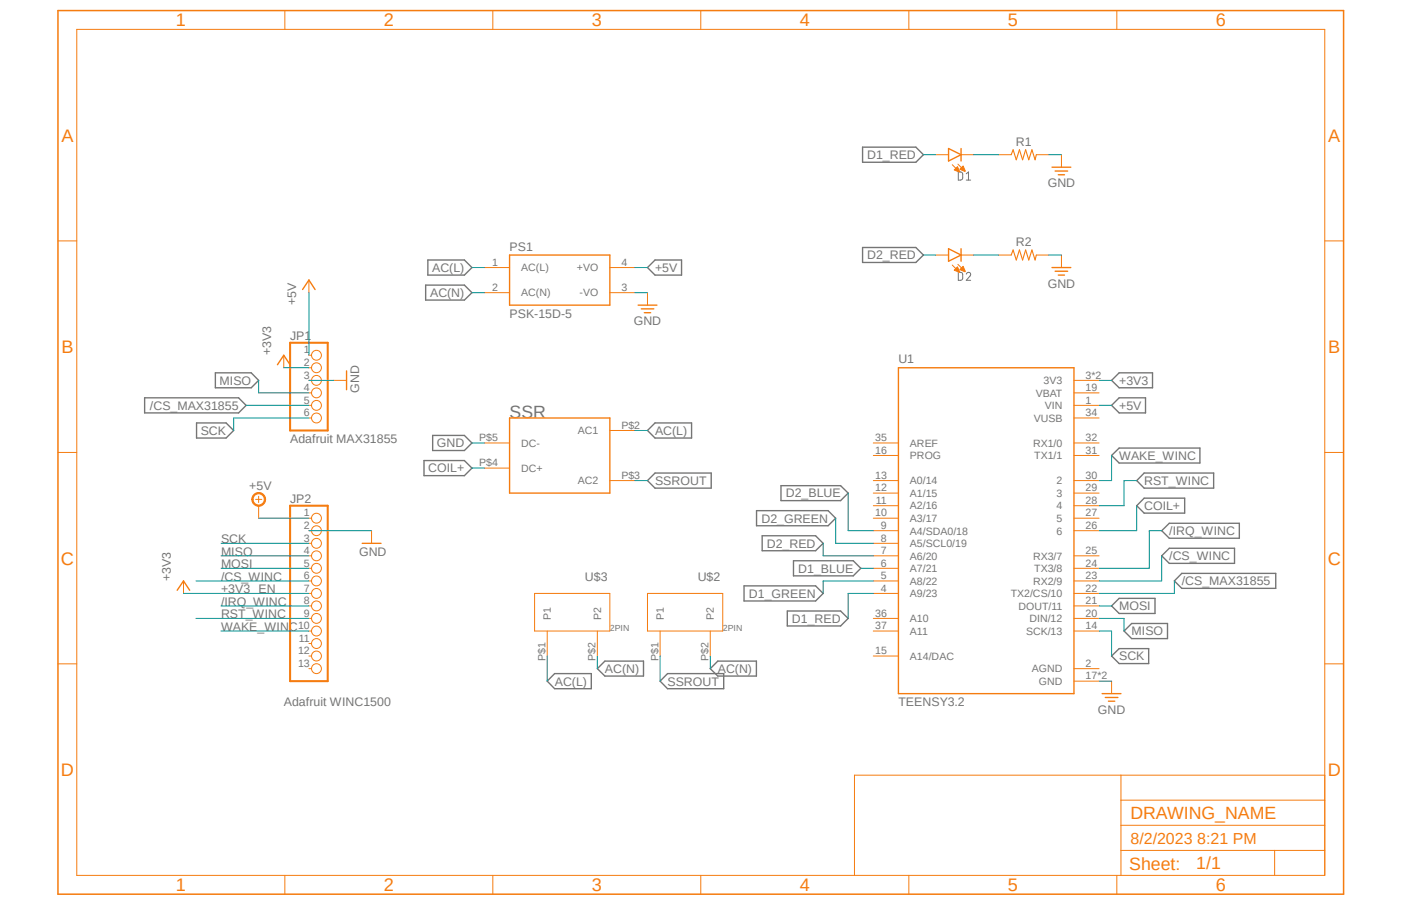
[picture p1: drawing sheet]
<svg xmlns="http://www.w3.org/2000/svg" width="432mm" height="279mm" viewBox="0 0 432 279" stroke-linecap="round" stroke-linejoin="round" font-family="sans-serif">
<path d="M17.1 2.8l397.6 273.8M414.7 2.8l-397.6 273.8" fill="none" stroke="#fff" stroke-width=".31"/>
<path d="M295.4 53l.9 .1 .4 .4v1.6l-.7 .4h-.6zM297.8 55.5h1.4M297.8 53.6l.7-.6v2.5M295.4 84h.6a.6 .6 0 0 1 .7 .7l-.2 1.5-1.1 .2zM297.8 84.5a.68 .68 0 0 1 1-.5 .68 .68 0 0 1 .2 1.1l-1.2 1.3h1.4" fill="none" stroke="#757575" stroke-width=".31"/>
<g fill="none" stroke="#757575" stroke-width=".42">
<path d="M265.9 45.4h16.4l2.3 2.3-2.3 2.3h-16.4zM265.9 76.3h16.4l2.3 2.4-2.3 2.2h-16.4zM131.2 87.9h11.9l2.4 2.4-2.4 2.2h-11.9zM131.9 80.2h11.2l2.4 2.3-2.4 2.3h-11.2zM199.6 82.5l2.3-2.3h8.2v4.6h-8.2zM66.4 115h11l2.3 2.3-2.3 2.3h-11zM342.6 117.3l2.3-2.3h10.3v4.6h-10.3zM44.6 122.7h28.9l2.4 2.3-2.4 2.3h-28.9zM60.6 130.4h9.1l2.3 2.4-2.3 2.3h-9.1zM133.3 134.3h9.8l2.4 2.3-2.4 2.3h-9.8zM201.9 130.4h11.2v4.7h-11.2l-2.3-2.3zM342.6 125l2.3-2.3h8.2v4.6h-8.2z"/>
<path d="M130.7 142h12.4l2.4 2.4-2.4 2.3h-12.4zM201.9 145.9h17.3v4.6h-17.3l-2.3-2.3zM233.2 157.5h22l2.4 2.3-2.4 2.3h-22zM240.7 149.8h18.4l2.3 2.3-2.3 2.3h-18.4zM342.6 140.5l2.3-2.3h24.9v4.6h-24.9zM352.6 153.6h12.5v4.6h-12.5l-2.2-2.2zM352.6 145.9h21.5v4.6h-21.5l-2.2-2.3zM234.9 165.2h16.5l2.3 2.4-2.3 2.2h-16.5zM244.6 172.9h18.4l2.3 2.4-2.3 2.3h-18.4zM358.1 163.7l2.3-2.3h21.6v4.6h-21.6zM360.4 169.1h20.1v4.6h-20.1l-2.3-2.3zM364.2 176.8h29v4.6h-29l-2.3-2.2z"/>
<path d="M229.3 180.7h22.1l2.3 2.3-2.3 2.3h-22.1zM242.7 188.4h16.4l2.3 2.3-2.3 2.3h-16.4zM342.6 186.9l2.3-2.4h11.1v4.7h-11.1zM346.5 194.6l2.3-2.3h11v4.6h-11zM170.9 207.7h11.3v4.7h-11.3l-2.2-2.3zM184.1 206.2l2.3-2.3h11.9v4.6h-11.9zM205.7 207.7h17.4v4.7h-17.4l-2.2-2.3zM221.2 203.9h11.9v4.6h-11.9l-2.3-2.3zM342.6 202.3l2.3-2.3h9.1v4.6h-9.1z"/>
</g>
<path d="M157.1 78.7h30.9v15.4h-30.9zM276.9 113.4h54.1v100.5h-54.1zM157.1 128.9h30.9v23.2h-30.9z" fill="none" stroke="#f57c10" stroke-width=".42"/>
<g fill="none" stroke="#f57c10" stroke-width=".31">
<path d="M307.8 47.7h3.9M319.4 47.7h3.9M149.3 90.3h7.8M149.3 82.5h7.8M188 90.3h7.7M188 82.5h7.7M331 117.3h7.8M149.3 136.6h7.8M188 132.8h7.7M269.2 136.6h7.7M331 136.6h7.8M331 121.2h7.8"/>
<path d="M331 125h7.8M331 128.9h7.8M78.8 154h1.9M79.7 153v2M95.2 159.8h.9M149.3 144.4h7.8M188 148.2h7.7M269.2 148.2h7.7M269.2 152.1h7.7M269.2 156h7.7M269.2 159.8h7.7M269.2 140.5h7.7"/>
<path d="M331 148.2h7.8M331 152.1h7.8M331 156h7.8M331 159.8h7.8M331 140.5h7.8M95.2 163.7h.9M95.2 167.6h.9M95.2 171.4h.9M95.2 175.3h.9M95.2 179.2h.9M269.2 163.7h7.7M269.2 167.6h7.7"/>
<path d="M269.2 171.4h7.7M269.2 175.3h7.7M269.2 179.2h7.7M331 163.7h7.8M331 171.4h7.8M331 175.3h7.8M331 179.2h7.8M95.2 183h.9M95.2 186.9h.9M95.2 190.7h.9M95.2 194.6h.9M95.2 198.5h.9"/>
<path d="M269.2 183h7.7M269.2 190.7h7.7M269.2 194.6h7.7M331 183h7.8M331 186.9h7.8M331 190.7h7.8M331 194.6h7.8M95.2 206.2h.9M95.2 202.3h.9M269.2 202.3h7.7M331 210.1h7.8M331 206.2h7.8"/>
<circle cx="97.5" cy="159.8" r="1.53"/>
<circle cx="97.5" cy="175.3" r="1.53"/>
<circle cx="97.5" cy="167.6" r="1.53"/>
<circle cx="97.5" cy="163.7" r="1.53"/>
<circle cx="97.5" cy="171.4" r="1.53"/>
<circle cx="97.5" cy="179.2" r="1.53"/>
<circle cx="97.5" cy="194.6" r="1.53"/>
<circle cx="97.5" cy="190.7" r="1.53"/>
<circle cx="97.5" cy="183" r="1.53"/>
<circle cx="97.5" cy="186.9" r="1.53"/>
<circle cx="97.5" cy="198.5" r="1.53"/>
<circle cx="97.5" cy="202.3" r="1.53"/>
<circle cx="97.5" cy="206.2" r="1.53"/>
</g>
<path d="M311.7 47.7l.6-1.5 .9 3.1 1-3.1 1 3.1 .9-3.1 1 3.1 1-3.1 .9 3.1 .4-1.6" fill="none" stroke="#f57c10" stroke-width=".34"/>
<path d="M89.4 156h11.6v54.1h-11.6z" fill="none" stroke="#f57c10" stroke-width=".64"/>
<path d="M78.4 152.4a2.13 2.13 0 0 1 3.2 .7 2.13 2.13 0 0 1-1.4 3 2.13 2.13 0 0 1-2.6-2.1h.4a1.75 1.75 0 0 1 2.4-1.6 1.75 1.75 0 0 1 .5 2.9 1.75 1.75 0 0 1-2.8-.8l-.1-.5h-.4l.3-1.1z" fill-rule="evenodd" fill="#f57c10"/>
<g fill="none" stroke="#f57c10" stroke-width=".31">
<path d="M23.7 9.1h384.6v260.9h-384.6zM87.8 3.3v5.8M151.9 3.3v5.8M216 3.3v5.8M280.1 3.3v5.8M344.2 3.3v5.8M288.5 47.7h3.9M293.5 50.8l2.1 2.1M295.2 50.6l2.2 2.1M296.2 47.7h3.9M327.2 47.7v3.9M17.9 74.3h5.8"/>
<path d="M307.8 78.7h3.9M319.4 78.7h3.9M327.2 78.7v3.8M408.3 74.3h5.8M95.2 86.4v3.9M199.6 90.3v3.8M87.5 109.6v3.8M95.2 117.3h.9M95.2 109.6h.9M95.2 113.4h.9M102.9 117.3h3.9M17.9 139.5h5.8"/>
<path d="M95.2 121.2h.9M95.2 125h.9M95.2 128.9h.9M408.3 139.5h5.8M78.4 152.4a2.13 2.13 0 0 1 3.2 .7 2.13 2.13 0 0 1-1.4 3 2.13 2.13 0 0 1-2.6-2.1h.4a1.75 1.75 0 0 1 2.4-1.6 1.75 1.75 0 0 1 .5 2.9 1.75 1.75 0 0 1-2.8-.8l-.1-.5h-.4l.3-1.1zM79.7 156v3.8M56.6 179.2v3.8M114.5 163.7v3.9M164.8 183h23.2v11.6h-23.2zM168.7 194.6v7.7M184.1 194.6v7.7M199.6 183h23.2v11.6h-23.2z"/>
<path d="M203.5 194.6v7.7M218.9 194.6v7.7M17.9 204.7h5.8M342.6 210.1v3.8M408.3 204.7h5.8M345.5 239.1v30.9M408.3 239.1h-144.9v30.9M345.5 254.5h62.8M345.5 246.8h62.8M87.8 270v5.8M151.9 270v5.8M216 270v5.8"/>
<path d="M280.1 270v5.8M344.2 270v5.8M345.5 262.3h62.8M392.9 262.3v7.7"/>
<circle cx="97.5" cy="117.3" r="1.53"/>
<circle cx="97.5" cy="109.6" r="1.53"/>
<circle cx="97.5" cy="113.4" r="1.53"/>
<circle cx="97.5" cy="121.2" r="1.53"/>
<circle cx="97.5" cy="125" r="1.53"/>
<circle cx="97.5" cy="128.9" r="1.53"/>
</g>
<g fill="none" stroke="#f57c10" stroke-width=".42">
<path d="M292.4 45.8l3.8 1.9-3.8 2zM296.2 45.8v3.9M324.2 51.6h5.8M325.2 52.7h3.9M326.2 53.9h1.9M93.3 89.3l1.9-2.9 1.9 2.9M196.7 94.1h5.8M197.7 95.2h3.8M198.6 96.4h1.9M324.2 82.5h5.8M325.2 83.7h3.9M326.2 84.8h1.9"/>
<path d="M85.5 112.5l2-2.9 1.9 2.9M106.8 114.4v5.8M111.6 167.6h5.8M54.6 182l2-2.8 1.9 2.8M339.7 213.9h5.8M340.7 215.1h3.9M341.6 216.2h2"/>
</g>
<path d="M311.7 78.7l.6-1.6 .9 3.1 1-3.1 1 3.1 .9-3.1 1 3.1 1-3.1 .9 3.1 .4-1.5" fill="none" stroke="#f57c10" stroke-width=".34"/>
<path d="M89.4 105.7h11.6v27.1h-11.6z" fill="none" stroke="#f57c10" stroke-width=".64"/>
<path d="M17.9 3.3h396.2v272.5h-396.2z" fill="none" stroke="#f57c10" stroke-width=".47"/>
<path d="M295.1 51.4l.7 1.6-.1 .1-1.6-.7z" fill-rule="evenodd" fill="#f57c10"/>
<path d="M295.1 51.4l.7 1.6-.1 .1-1.6-.7z" fill="none" stroke="#f57c10" stroke-width=".31"/>
<path d="M295.8 52.2l1-1 .7 1.5-.1 .2z" fill-rule="evenodd" fill="#f57c10"/>
<path d="M295.8 52.2l1-1 .7 1.5-.1 .2zM288.5 78.7h3.9M296.2 78.7h3.9M293.5 81.7l2.1 2.2M295.2 81.5l2.2 2.2" fill="none" stroke="#f57c10" stroke-width=".31"/>
<path d="M292.4 76.7l3.8 2-3.8 1.9zM296.2 76.7v3.9" fill="none" stroke="#f57c10" stroke-width=".42"/>
<path d="M295.1 82.3l.7 1.6-.1 .1-1.6-.7z" fill-rule="evenodd" fill="#f57c10"/>
<path d="M295.1 82.3l.7 1.6-.1 .1-1.6-.7z" fill="none" stroke="#f57c10" stroke-width=".31"/>
<path d="M295.8 83.1l1-1 .7 1.6-.1 .1z" fill-rule="evenodd" fill="#f57c10"/>
<path d="M295.8 83.1l1-1 .7 1.6-.1 .1z" fill="none" stroke="#f57c10" stroke-width=".31"/>
<g fill="none" stroke="#009292" stroke-width=".31">
<path d="M284.6 47.7h3.9M300.1 47.7h7.7M323.3 47.7h3.9M284.6 78.7h3.9M300.1 78.7h7.7M323.3 78.7h3.9M95.2 90.3v19.3M145.5 90.3h3.8M145.5 82.5h3.8M195.7 90.3h3.9M195.7 82.5h3.9M79.7 117.3v3.9h15.5"/>
<path d="M87.5 113.4h7.7M95.2 117.3h7.7M338.8 117.3h3.8M75.9 125h19.3M95.2 128.9h-23.2v3.9M145.5 136.6h3.8M195.7 132.8h3.9M338.8 125h3.8M79.7 159.8h15.5M145.5 144.4h3.8M195.7 148.2h3.9M257.6 159.8v7.8h11.6"/>
<path d="M261.4 152.1v11.6h7.8M342.6 140.5v7.7h-3.8M350.4 156v7.7h-11.6M350.4 148.2h-3.9v7.8h-7.7M60.4 179.2h34.8M68.1 175.3h27.1M68.1 171.4h27.1M68.1 167.6h27.1M95.2 163.7h19.3M253.7 167.6v3.8h15.5M265.3 175.3h3.9M269.2 179.2h-15.5v3.8"/>
<path d="M358.1 163.7h-3.9v11.6h-15.4M358.1 171.4v7.8h-19.3M361.9 179.2v3.8h-23.1M56.6 183h38.6M60.4 190.7h34.8M68.1 186.9h27.1M68.1 194.6h27.1M269.2 183h-7.8v7.7M338.8 186.9h3.8M338.8 190.7h7.7v3.9M338.8 194.6h3.8v7.7M168.7 202.3v7.8"/>
<path d="M184.1 202.3v3.9M203.5 202.3v7.8M218.9 202.3v3.9M338.8 210.1h3.8"/>
</g>
<g font-size="5.6" fill="#f57c10">
<text x="54.2" y="8.2">1</text>
<text x="118.3" y="8.2">2</text>
<text x="182.4" y="8.2">3</text>
<text x="246.5" y="8.2">4</text>
<text x="310.6" y="8.2">5</text>
<text x="374.7" y="8.2">6</text>
<text x="18.9" y="43.7">A</text>
<text x="409.4" y="43.7">A</text>
<text x="18.9" y="108.9">B</text>
<text x="409.4" y="108.9">B</text>
<text x="18.8" y="174.1">C</text>
<text x="409.2" y="174.1">C</text>
<text x="18.8" y="239.4">D</text>
<text x="409.2" y="239.4">D</text>
<text x="54.2" y="274.9">1</text>
<text x="118.3" y="274.9">2</text>
<text x="182.4" y="274.9">3</text>
<text x="246.5" y="274.9">4</text>
<text x="310.6" y="274.9">5</text>
<text x="374.7" y="274.9">6</text>
</g>
<text font-size="5.5" fill="#757575" x="157.1" y="128.9">SSR</text>
<g font-size="5.5" fill="#f57c10">
<text x="348.4" y="252.6">DRAWING_NAME</text>
<text x="348" y="268.2">Sheet:</text>
<text x="368.7" y="268.1">1/1</text>
</g>
<text font-size="4.9" fill="#f57c10" x="348.4" y="260.3">8/2/2023 8:21 PM</text>
<g font-size="3.8" fill="#757575">
<text x="313.1" y="44.9">R1</text>
<text x="267.2" y="49.1">D1_RED</text>
<text x="322.9" y="57.8">GND</text>
<text x="157.1" y="77.5">PS1</text>
<text x="313.1" y="75.8">R2</text>
<text x="133.2" y="83.9">AC(L)</text>
<text x="201.9" y="83.9">+5V</text>
<text x="267.2" y="80">D2_RED</text>
<text x="322.9" y="88.7">GND</text>
<text x="91.3" y="94.1" transform="rotate(-90 91.3 94.1)">+5V</text>
<text x="132.5" y="91.6">AC(N)</text>
<text x="157.1" y="98">PSK-15D-5</text>
<text x="195.3" y="100.3">GND</text>
<text x="89.4" y="104.7">JP1</text>
<text x="83.6" y="109.6" transform="rotate(-90 83.6 109.6)">+3V3</text>
<text x="276.9" y="112.1">U1</text>
<text x="67.7" y="118.7">MISO</text>
<text x="344.9" y="118.7">+3V3</text>
<text x="110.7" y="121.2" transform="rotate(-90 110.7 121.2)">GND</text>
<text x="46.2" y="126.4">/CS_MAX31855</text>
<text x="344.9" y="126.4">+5V</text>
<text x="61.8" y="134.1">SCK</text>
<text x="89.4" y="136.6">Adafruit MAX31855</text>
<text x="134.7" y="138">GND</text>
<text x="201.9" y="134.1">AC(L)</text>
<text x="344.9" y="141.8">WAKE_WINC</text>
<text x="132" y="145.7">COIL+</text>
<text x="201.9" y="149.6">SSROUT</text>
<text x="352.6" y="149.6">RST_WINC</text>
<text x="76.8" y="151.1">+5V</text>
<text x="89.4" y="155">JP2</text>
<text x="242.2" y="153.4">D2_BLUE</text>
<text x="234.7" y="161.2">D2_GREEN</text>
<text x="352.6" y="157.3">COIL+</text>
<text x="68.1" y="167.6">SCK</text>
<text x="360.4" y="165">/IRQ_WINC</text>
<text x="68.1" y="171.4">MISO</text>
<text x="110.7" y="171.4">GND</text>
<text x="236.3" y="168.9">D2_RED</text>
<text x="360.4" y="172.8">/CS_WINC</text>
<text x="52.7" y="179.2" transform="rotate(-90 52.7 179.2)">+3V3</text>
<text x="68.1" y="179.2">/CS_WINC</text>
<text x="68.1" y="175.3">MOSI</text>
<text x="180.3" y="179.2">U$3</text>
<text x="215.1" y="179.2">U$2</text>
<text x="246" y="176.6">D1_BLUE</text>
<text x="68.1" y="183">+3V3 EN</text>
<text x="230.8" y="184.4">D1_GREEN</text>
<text x="364.2" y="180.5">/CS_MAX31855</text>
<text x="68.1" y="186.9">/IRQ_WINC</text>
<text x="68.1" y="190.7">RST_WINC</text>
<text x="344.9" y="188.2">MOSI</text>
<text x="68.1" y="194.6">WAKE_WINC</text>
<text x="244.1" y="192.1">D1_RED</text>
<text x="348.8" y="196">MISO</text>
<text x="344.9" y="203.7">SCK</text>
<text x="186.4" y="207.6">AC(N)</text>
<text x="221.2" y="207.6">AC(N)</text>
<text x="171" y="211.4">AC(L)</text>
<text x="205.7" y="211.4">SSROUT</text>
<text x="87.5" y="217.8">Adafruit WINC1500</text>
<text x="276.9" y="217.8">TEENSY3.2</text>
<text x="338.4" y="220.1">GND</text>
</g>
<g font-size="3.3" fill="#757575">
<text x="151.7" y="82">1</text>
<text x="160.6" y="83.7">AC(L)</text>
<text x="177.8" y="83.7">+VO</text>
<text x="191.5" y="82">4</text>
<text x="151.7" y="89.7">2</text>
<text x="191.5" y="89.7">3</text>
<text x="160.6" y="91.4">AC(N)</text>
<text x="178.6" y="91.4">-VO</text>
<text x="93.7" y="109">1</text>
<text x="93.7" y="112.9">2</text>
<text x="93.7" y="116.8">3</text>
<text x="321.7" y="118.5">3V3</text>
<text x="334.6" y="116.8">3*2</text>
<text x="93.7" y="120.6">4</text>
<text x="93.7" y="124.5">5</text>
<text x="319.2" y="122.3">VBAT</text>
<text x="334.6" y="120.6">19</text>
<text x="334.6" y="124.5">1</text>
<text x="93.7" y="128.4">6</text>
<text x="318.6" y="130">VUSB</text>
<text x="322" y="126.2">VIN</text>
<text x="334.6" y="128.4">34</text>
<text x="147.7" y="136.1">P$5</text>
<text x="160.6" y="137.8">DC-</text>
<text x="178.1" y="133.9">AC1</text>
<text x="191.5" y="132.2">P$2</text>
<text x="269.7" y="136.1">35</text>
<text x="280.5" y="137.8">AREF</text>
<text x="318.4" y="137.8">RX1/0</text>
<text x="334.6" y="136.1">32</text>
<text x="147.7" y="143.8">P$4</text>
<text x="269.7" y="140">16</text>
<text x="280.5" y="141.6">PROG</text>
<text x="318.8" y="141.6">TX1/1</text>
<text x="334.6" y="140">31</text>
<text x="160.6" y="145.5">DC+</text>
<text x="178.1" y="149.4">AC2</text>
<text x="191.5" y="147.7">P$3</text>
<text x="269.7" y="147.7">13</text>
<text x="280.5" y="149.4">A0/14</text>
<text x="325.6" y="149.4">2</text>
<text x="334.6" y="147.7">30</text>
<text x="269.7" y="151.6">12</text>
<text x="270" y="155.4">11</text>
<text x="280.5" y="153.2">A1/15</text>
<text x="325.6" y="153.2">3</text>
<text x="334.6" y="155.4">28</text>
<text x="334.6" y="151.6">29</text>
<text x="93.7" y="159.3">1</text>
<text x="269.7" y="159.3">10</text>
<text x="280.5" y="157.1">A2/16</text>
<text x="280.5" y="161">A3/17</text>
<text x="325.6" y="161">5</text>
<text x="325.6" y="157.1">4</text>
<text x="334.6" y="159.3">27</text>
<text x="93.7" y="163.2">2</text>
<text x="93.7" y="167">3</text>
<text x="271.5" y="163.2">9</text>
<text x="271.5" y="167">8</text>
<text x="280.5" y="164.8">A4/SDA0/18</text>
<text x="325.6" y="164.8">6</text>
<text x="334.6" y="163.2">26</text>
<text x="93.7" y="170.9">4</text>
<text x="271.5" y="170.9">7</text>
<text x="280.5" y="168.7">A5/SCL0/19</text>
<text x="280.5" y="172.6">A6/20</text>
<text x="318.4" y="172.6">RX3/7</text>
<text x="334.6" y="170.9">25</text>
<text x="93.7" y="174.7">5</text>
<text x="93.7" y="178.6">6</text>
<text x="271.5" y="174.7">6</text>
<text x="271.5" y="178.6">5</text>
<text x="280.5" y="176.4">A7/21</text>
<text x="318.8" y="176.4">TX3/8</text>
<text x="334.6" y="174.7">24</text>
<text x="334.6" y="178.6">23</text>
<text x="93.7" y="182.5">7</text>
<text x="271.5" y="182.5">4</text>
<text x="280.5" y="180.3">A8/22</text>
<text x="280.5" y="184.2">A9/23</text>
<text x="311.5" y="184.2">TX2/CS/10</text>
<text x="318.4" y="180.3">RX2/9</text>
<text x="334.6" y="182.5">22</text>
<text x="93.7" y="186.3">8</text>
<text x="93.7" y="190.2">9</text>
<text x="169.8" y="191.1" transform="rotate(-90 169.8 191.1)">P1</text>
<text x="185.3" y="191.1" transform="rotate(-90 185.3 191.1)">P2</text>
<text x="204.6" y="191.1" transform="rotate(-90 204.6 191.1)">P1</text>
<text x="220.1" y="191.1" transform="rotate(-90 220.1 191.1)">P2</text>
<text x="269.7" y="190.2">36</text>
<text x="280.5" y="191.9">A10</text>
<text x="313.9" y="188">DOUT/11</text>
<text x="317.3" y="191.9">DIN/12</text>
<text x="334.6" y="186.3">21</text>
<text x="334.6" y="190.2">20</text>
<text x="91.9" y="194.1">10</text>
<text x="92.1" y="197.9">11</text>
<text x="269.7" y="194.1">37</text>
<text x="280.5" y="195.8">A11</text>
<text x="316.2" y="195.8">SCK/13</text>
<text x="334.6" y="194.1">14</text>
<text x="91.9" y="201.8">12</text>
<text x="168.1" y="204" transform="rotate(-90 168.1 204)">P$1</text>
<text x="183.6" y="204" transform="rotate(-90 183.6 204)">P$2</text>
<text x="202.9" y="204" transform="rotate(-90 202.9 204)">P$1</text>
<text x="218.4" y="204" transform="rotate(-90 218.4 204)">P$2</text>
<text x="269.7" y="201.8">15</text>
<text x="280.5" y="203.5">A14/DAC</text>
<text x="91.9" y="205.7">13</text>
<text x="318" y="207.4">AGND</text>
<text x="334.6" y="209.5">17*2</text>
<text x="334.6" y="205.7">2</text>
<text x="320.2" y="211.2">GND</text>
</g>
<g font-size="2.7" fill="#757575">
<text x="188" y="194.6">2PIN</text>
<text x="222.8" y="194.6">2PIN</text>
</g>
</svg>
